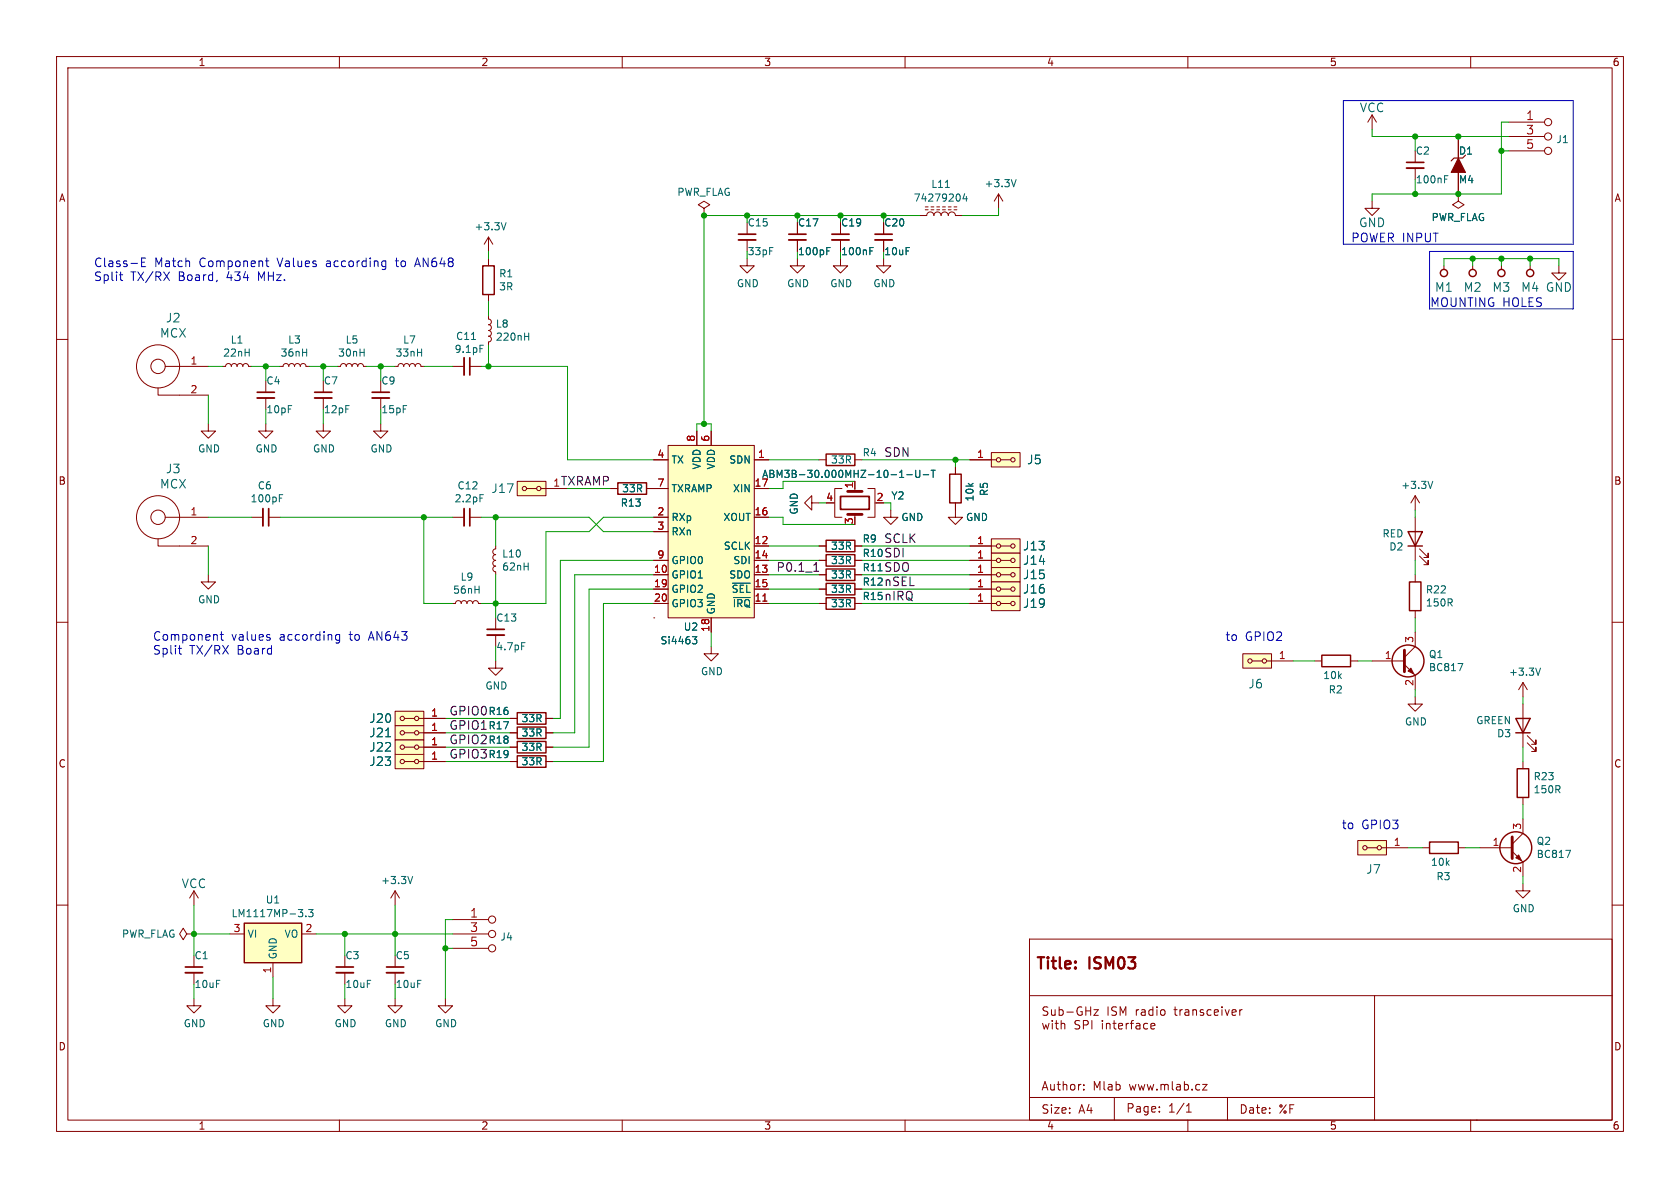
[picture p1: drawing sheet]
<svg xmlns="http://www.w3.org/2000/svg" width="297mm" height="210mm" viewBox="0 0 297 210" stroke-linecap="round" stroke-linejoin="round" font-family="sans-serif">
<g fill="none" stroke="#840000" stroke-width=".18">
<path d="M10 10h277v190h-277zM12 12h273v186h-273zM60 10v2M110 10v2M160 10v2M210 10v2M260 10v2M10 60h2M141 45.7v1.3h1.2l-1.2 1.3-1.3-1.3h1.3M285 60h2M10 110h2M285 110h2"/>
<path d="M10 160h2M285 160h2M182 166h103v32h-103zM182 176h103M185.2 178.1l-.5-.1-.3 .3 .1 .3 .5 .2M185.9 178.5v.8M186.5 178.5v1M187.2 178.6l.5-.1 .3 .3M187.2 178v1.5M191.2 178.1a.62 .62 0 0 0-.7 0 .62 .62 0 0 0-.1 .7M192 178v1.5M192 178.7h.8"/>
<path d="M192.8 178v1.5M193.4 178.5h.8l-.8 1h.8M195.9 178v1.5M197.4 178.1l-.6-.1-.3 .3 .2 .3 .4 .2M198 179.5v-1.5l.5 1.1 .5-1.1v1.5M200.9 178.5v1M201.3 178.5l-.3 .1-.1 .2M201.8 178.6h.6l.1 .9M203.8 178.6l-.4-.1-.3 .3M203.8 178v1.5M204.5 178v.1M204.5 178.5v1"/>
<path d="M205.2 178.8l.3-.3 .3 .1 .2 .2M207.5 178.5h.6M207.7 178v1.3l.4 .2M208.6 178.5v1M209 178.5l-.3 .1-.1 .2M209.5 178.6h.6l.1 .9M210.2 178.8l-.5 .1a.29 .29 0 0 0-.2 .3 .29 .29 0 0 0 .2 .3l.5-.1M210.9 178.6l.2-.1 .4 .1v.9M210.9 178.5v1M212.7 178.6l-.3-.1-.2 .2v.2l.5 .2v.3h-.5M214.1 178.6l-.4-.1-.3 .3v.4l.1 .2h.6M214.7 179l.7-.2-.1-.2-.4-.1-.2 .2v.7h.6"/>
<path d="M216 178v.1M216 178.5v1M216.6 178.5l.4 1 .3-1M217.8 179l.7-.2v-.2l-.5-.1-.2 .2 .1 .7h.6M219.2 178.5v1M219.6 178.5l-.3 .1-.1 .2M243 176v22M60 198v2M110 198v2M160 198v2M182 194h61M184.3 180.9l.3 1 .3-.7 .3 .7 .3-1"/>
<path d="M186 180.9v1M186.7 181.7l.4 .2M187.6 180.4v1.5M188.2 181.1v.8M190.9 181.6l-.3 .3-.6-.1M191.5 180.4v1.5M191.6 192.6v.1M191.6 191.8v.1M193 180.4v1.5M194.9 180.4v.1M194.9 180.9v1M195.6 180.9v1"/>
<path d="M196.2 181.1v.8M197 181.7l.3 .2M197 194v4M197.7 181.7l.3 .2 .4-.1M199.1 180.9v1M200 180.6v1.3M200.8 181.7l.2 .2 .5-.1M201.5 181.1v.8M202.2 181.6l.3 .3 .4-.1M203.5 181.7l.2 .2 .4-.1M205 196.5v.1M205 195.7v.1"/>
<path d="M209.7 196.6h.9M209.7 195.5l.5-.4v1.5M210 198v2M212.6 191.7h.8l-.8 1h.8M217 194v4M260 198v2M261 198h.1"/>
</g>
<path d="M69.8 133.4h5.1v2.5h-5.1z" fill="#ffffc2"/>
<g fill="none" stroke="#840000" stroke-width=".18">
<path d="M87.6 96.5v.5l-.3 .2-.2 .3 .2 .4 .3 .2M87.6 98l-.3 .1-.1 .3v.4l.4 .3-.3 .1-.2 .4 .2 .3 .3 .2-.3 .1-.2 .4 .2 .3 .3 .2v.5M69.8 133.4h5.1v2.5h-5.1zM71.5 134.6h1.8M74 134.6h4.7"/>
<circle cx="71.1" cy="134.6" r=".38"/>
<circle cx="73.7" cy="134.6" r=".38"/>
</g>
<path d="M91.4 85.1h5.1v2.5h-5.1z" fill="#ffffc2"/>
<g fill="none" stroke="#840000" stroke-width=".18">
<path d="M141 39.4v2M148.6 39.4v2M162.6 38.1h1.2a.64 .64 0 0 1 .7-.6 .64 .64 0 0 1 .6 .6 .64 .64 0 0 1 .6-.6 .64 .64 0 0 1 .7 .6 .64 .64 0 0 1 .6-.6 .64 .64 0 0 1 .6 .6 .64 .64 0 0 1 .7-.6 .64 .64 0 0 1 .6 .6h1.3M163.6 37.1h.5M163.6 36.6h.5M164.6 37.1h.5M164.6 36.6h.5M165.6 37.1h.5M165.6 36.6h.5M166.6 37.1h.5M166.6 36.6h.5M167.6 37.1h.5"/>
<path d="M167.6 36.6h.5M168.7 37.1h.5M168.7 36.6h.5M176.5 34.3l-.7 1.3M176.5 34.3v2.5M176.5 34.3l.8 1.3M141 42.4v2.1M148.6 42.4v2.1M91.4 85.1h5.1v2.5h-5.1zM93.1 86.4h1.8M95.6 86.4h4.7M107.9 86.4h1.3"/>
<path d="M114.3 86.4h1.3M125.7 114.3v1.3h1.3l-1.3 1.2-1.2-1.2h1.2"/>
<circle cx="92.7" cy="86.4" r=".38"/>
<circle cx="95.3" cy="86.4" r=".38"/>
</g>
<path d="M109.2 85.3h5.1v2.1h-5.1z" fill="none" stroke="#840000" stroke-width=".25"/>
<path d="M167.1 33.1h.8M170.5 34.2l-.3 .9h.8M170.8 34.7v.9M179.6 31.7l-.4 1.3M146.2 44.4h.4M146.2 43.8h.6M153.8 44.4h.4M153.8 43.8h.6" fill="none" stroke="#006464" stroke-width=".18"/>
<path d="M139.4 42.4h3.1M147.1 42.4h3" fill="none" stroke="#840000" stroke-width=".33"/>
<path d="M139.4 41.4h3.1M147.1 41.4h3" fill="none" stroke="#840000" stroke-width=".3"/>
<path d="M69.8 128.3h5.1v2.5h-5.1z" fill="#ffffc2"/>
<g fill="none" stroke="#840000" stroke-width=".18">
<path d="M156.2 39.4v2M148.6 45.7v1.3h1.3l-1.3 1.3-1.3-1.3h1.3M156.2 45.7v1.3h1.3l-1.3 1.3-1.3-1.3h1.3M156.2 42.4v2.1M69.8 128.3h5.1v2.5h-5.1zM71.5 129.5h1.8M74 129.5h4.7M251.5 149.9h1.2M257.8 149.9h1.3M261.6 149.9h5.7M267.3 150.5l1.9 1.9v2.5M269.2 156.2v1.3h1.3l-1.3 1.3-1.2-1.3h1.2"/>
<path d="M269.2 144.8v2.5l-1.9 1.9"/>
<circle cx="71.1" cy="129.5" r=".38"/>
<circle cx="73.7" cy="129.5" r=".38"/>
</g>
<path d="M68.2 130.2h.9M276.8 150.3h.8l-.5 1.3" fill="none" stroke="#006464" stroke-width=".18"/>
<path d="M154.7 42.4h3" fill="none" stroke="#840000" stroke-width=".33"/>
<path d="M154.7 41.4h3" fill="none" stroke="#840000" stroke-width=".3"/>
<g fill="none" stroke="#840000" stroke-width=".25">
<path d="M252.7 148.8h5.1v2.1h-5.1z"/>
<circle cx="268" cy="149.9" r="2.82"/>
</g>
<path d="M267.3 148v3.8" fill="none" stroke="#840000" stroke-width=".51"/>
<path d="M268 151.6l.5-.5 .5 1z" fill="#840000" stroke="#840000" stroke-width=".18"/>
<path d="M240 148.6h5.1v2.5h-5.1z" fill="#ffffc2"/>
<g fill="none" stroke="#840000" stroke-width=".18">
<path d="M27.9 68.6v1.3h8.9M29.2 64.8h7.6M36.8 74.9v1.3h1.3l-1.3 1.3-1.2-1.3h1.2M39.4 64.8h.5l.1-.4 .4-.1 .3 .1 .2 .4 .1-.4 .4-.1 .4 .1 .1 .4 .2-.4 .3-.1 .4 .1 .1 .4 .2-.4 .3-.1 .4 .1 .1 .4h.5M47 74.9v1.3h1.3l-1.3 1.3-1.3-1.3h1.3M47 67.3v2M47 70.4v2M49.5 64.8h.5l.2-.4 .3-.1 .4 .1 .2 .4 .1-.4 .4-.1 .3 .1 .2 .4 .1-.4 .4-.1 .3 .1 .2 .4 .1-.4 .4-.1 .4 .1 .1 .4h.5M59.7 64.8h.5l.1-.4 .4-.1 .4 .1 .1 .4 .2-.4 .3-.1 .4 .1 .1 .4 .2-.4 .3-.1 .4 .1 .1 .4 .2-.4 .4-.1 .3 .1 .2 .4h.5M27.9 95.3v1.2h8.9M29.2 91.4h7.6M44.4 91.4h2.1"/>
<path d="M47.5 91.4h2M250.2 87.6l-.8 1.3M250.2 87.6v2.6M250.2 91.4v7.7M250.2 87.6l.8 1.3M251 98.3l1.5 1.5v-.7v.7h-.8M251 97l1.5 1.6v-.8v.8h-.8M80 106.7h.5l.2-.4 .3-.1 .4 .1 .1 .4 .2-.4 .3-.1 .4 .1 .1 .4 .2-.4 .4-.1 .3 .1 .2 .4 .1-.4 .4-.1 .3 .1 .2 .4h.5M87.6 116.8v1.3h1.3l-1.3 1.3-1.2-1.3h1.2M87.6 109.2v2.1M87.6 112.3v2M90.2 132.1h1.2"/>
<path d="M90.2 127h1.2M90.2 129.5h1.2M90.2 134.6h1.2M96.5 132.1h1.3M96.5 127h1.3M96.5 129.5h1.3M96.5 134.6h1.3M240 148.6h5.1v2.5h-5.1zM241.7 149.9h1.8M244.2 149.9h4.7"/>
<circle cx="27.9" cy="64.8" r="3.8"/>
<circle cx="27.9" cy="64.8" r="1.27"/>
<circle cx="27.9" cy="91.4" r="3.8"/>
<circle cx="27.9" cy="91.4" r="1.27"/>
<circle cx="241.3" cy="149.9" r=".38"/>
<circle cx="243.8" cy="149.9" r=".38"/>
</g>
<path d="M49.4 88.1h.4M49.4 87.4h.6M253.3 85.1l-.4 1.3M92.2 113.6h.6" fill="none" stroke="#006464" stroke-width=".18"/>
<path d="M248.9 94h2.6l-1.3 2.5zM248.9 96.5h2.6M91.4 131.1h5.1v2h-5.1zM91.4 126h5.1v2h-5.1zM91.4 128.5h5.1v2.1h-5.1zM91.4 133.6h5.1v2h-5.1z" fill="none" stroke="#840000" stroke-width=".25"/>
<path d="M45.5 70.4h3M46.5 89.9v3.1M86.1 112.3h3.1" fill="none" stroke="#840000" stroke-width=".33"/>
<path d="M45.5 69.3h3M47.5 89.9v3.1M86.1 111.3h3.1" fill="none" stroke="#840000" stroke-width=".3"/>
<path d="M69.8 130.8h5.1v2.6h-5.1z" fill="#ffffc2"/>
<g fill="none" stroke="#840000" stroke-width=".18">
<path d="M69.8 130.8h5.1v2.6h-5.1zM71.5 132.1h1.8M74 132.1h4.7"/>
<circle cx="71.1" cy="132.1" r=".38"/>
<circle cx="73.7" cy="132.1" r=".38"/>
</g>
<path d="M69.8 125.7h5.1v2.6h-5.1z" fill="#ffffc2"/>
<g fill="none" stroke="#840000" stroke-width=".18">
<path d="M250.2 26.7v2M250.2 29.7v2.1M143.5 88.9v-1.3l-1.3 1.3 1.3 1.3v-1.3h1.3M144.8 99.1h1.2M144.8 81.3h1.2M147.3 88.9h.3M148.8 86.4h-1.2v5h1.2M151.1 99.1h1.3M151.1 85.1v1.3M151.1 90.9v.5M151.1 81.3h1.3M153.4 86.4h1.3v5h-1.3"/>
<path d="M157.5 90.2v1.2h1.2l-1.2 1.3-1.3-1.3h1.3M168.9 82.6v1.2M168.9 88.9v1.3M69.8 125.7h5.1v2.6h-5.1zM71.5 127h1.8M74 127h4.7"/>
<circle cx="71.1" cy="127" r=".38"/>
<circle cx="73.7" cy="127" r=".38"/>
</g>
<path d="M146 98h5.1v2.1h-5.1zM146 80.3h5.1v2h-5.1zM167.9 83.8h2v5.1h-2z" fill="none" stroke="#840000" stroke-width=".25"/>
<path d="M248.7 29.7h3" fill="none" stroke="#840000" stroke-width=".33"/>
<path d="M248.7 28.7h3M148.6 87.8h5.1v2.2h-5.1z" fill="none" stroke="#840000" stroke-width=".3"/>
<path d="M255.4 31.7h.4M255.4 31.1h.6M159 84.4h.8M159 83.5l.4-.4v1.3M160.3 83.9h1M161.9 83.1v1.1l.2 .2 .4-.1 .1-.1v-1.1M163.2 83.9h1M164.6 83.1h.7M165 83.1v1.3" fill="none" stroke="#006464" stroke-width=".18"/>
<path d="M149.9 86.9h2.5M149.9 90.9h2.5" fill="none" stroke="#840000" stroke-width=".51"/>
<path d="M175.3 80h5v2.6h-5z" fill="#ffffc2"/>
<g fill="none" stroke="#840000" stroke-width=".18">
<path d="M242.6 20.3l-.8 1.3M242.6 20.3v2.6M242.6 20.3l.7 1.3M144.8 96.5h1.2M151.1 96.5h1.3M168.9 90.2v1.2h1.3l-1.3 1.3-1.3-1.3h1.3M171.4 81.3h4.7M175.3 80h5v2.6h-5zM176.9 81.3h1.8M144.8 101.6h1.2M144.8 104.1h1.2M144.8 106.7h1.2"/>
<path d="M151.1 101.6h1.3M151.1 104.1h1.3M151.1 106.7h1.3"/>
<circle cx="176.5" cy="81.3" r=".38"/>
<circle cx="179.1" cy="81.3" r=".38"/>
</g>
<path d="M146 95.5h5.1v2h-5.1zM146 100.6h5.1v2h-5.1zM146 103.1h5.1v2.1h-5.1zM146 105.7h5.1v2h-5.1z" fill="none" stroke="#840000" stroke-width=".25"/>
<path d="M155.2 100.9h.8" fill="none" stroke="#006464" stroke-width=".18"/>
<path d="M175.3 95.3h5v2.5h-5z" fill="#ffffc2"/>
<g fill="none" stroke="#840000" stroke-width=".18">
<path d="M171.4 96.5h4.7M175.3 95.3h5v2.5h-5zM176.9 96.5h1.8"/>
<circle cx="176.5" cy="96.5" r=".38"/>
<circle cx="179.1" cy="96.5" r=".38"/>
</g>
<path d="M175.3 97.8h5v2.5h-5z" fill="#ffffc2"/>
<g fill="none" stroke="#840000" stroke-width=".18">
<path d="M171.4 99.1h4.7M175.3 97.8h5v2.5h-5zM176.9 99.1h1.8"/>
<circle cx="176.5" cy="99.1" r=".38"/>
<circle cx="179.1" cy="99.1" r=".38"/>
</g>
<path d="M175.3 100.3h5v2.6h-5z" fill="#ffffc2"/>
<g fill="none" stroke="#840000" stroke-width=".18">
<path d="M171.4 101.6h4.7M175.3 100.3h5v2.6h-5zM176.9 101.6h1.8"/>
<circle cx="176.5" cy="101.6" r=".38"/>
<circle cx="179.1" cy="101.6" r=".38"/>
</g>
<path d="M175.3 102.9h5v2.5h-5z" fill="#ffffc2"/>
<g fill="none" stroke="#840000" stroke-width=".18">
<path d="M171.4 104.1h4.7M175.3 102.9h5v2.5h-5zM176.9 104.1h1.8"/>
<circle cx="176.5" cy="104.1" r=".38"/>
<circle cx="179.1" cy="104.1" r=".38"/>
</g>
<path d="M175.3 105.4h5v2.6h-5z" fill="#ffffc2"/>
<g fill="none" stroke="#840000" stroke-width=".18">
<path d="M275.6 47v1.3h1.3l-1.3 1.2-1.3-1.2h1.3M171.4 106.7h4.7M175.3 105.4h5v2.6h-5zM176.9 106.7h1.8M242.6 116.8h5.7M248.3 117.5l1.9 1.9v2.5M250.2 101.6v1.3M250.2 108v1.2M250.2 111.8v2.5l-1.9 1.9M250.2 123.2v1.3h1.3l-1.3 1.2-1.3-1.2h1.3M269.2 120.7l-.7 1.2M269.2 120.7v2.5"/>
<path d="M269.2 124.5v7.6M269.2 134.6v1.3M269.2 120.7l.8 1.2M270 131.3l1.5 1.5v-.7v.7h-.7M270 130l1.5 1.6v-.8v.8h-.7M269.2 141v1.2"/>
<circle cx="176.5" cy="106.7" r=".38"/>
<circle cx="179.1" cy="106.7" r=".38"/>
</g>
<g fill="none" stroke="#840000" stroke-width=".25">
<path d="M249.2 102.9h2v5.1h-2zM268 127h2.5l-1.3 2.5zM268 129.5h2.5M268.2 135.9h2.1v5.1h-2.1z"/>
<circle cx="248.9" cy="116.8" r="2.82"/>
</g>
<path d="M257.8 117.3h.8l-.5 1.3M272.3 118.1l-.4 1.3" fill="none" stroke="#006464" stroke-width=".18"/>
<path d="M248.3 114.9v3.8" fill="none" stroke="#840000" stroke-width=".51"/>
<path d="M248.9 118.6l.5-.5 .5 1z" fill="#840000" stroke="#840000" stroke-width=".18"/>
<path d="M219.7 115.6h5.1v2.5h-5.1z" fill="#ffffc2"/>
<g fill="none" stroke="#840000" stroke-width=".18">
<path d="M219.7 115.6h5.1v2.5h-5.1zM221.4 116.8h1.7M223.9 116.8h4.7M232.4 116.8h1.3M238.8 116.8h1.2"/>
<circle cx="221" cy="116.8" r=".38"/>
<circle cx="223.5" cy="116.8" r=".38"/>
</g>
<path d="M233.7 115.8h5.1v2.1h-5.1z" fill="none" stroke="#840000" stroke-width=".25"/>
<path d="M118.1 78.7h15.2v30.5h-15.2z" fill="#ffffc2"/>
<g fill="none" stroke="#840000" stroke-width=".18">
<path d="M124.5 36.8l1-.6-1-.6-1.1 .6 1.1 .6v1.3M124.5 38.1h.1M132.1 39.4v2M242.6 35.6v1.2h1.2l-1.2 1.3-1.3-1.3h1.3M257.8 34.3v1.3l1 .6-1 .6-1-.6 1-.6M257.8 34.3h.1M257.8 24.1v3.8M257.8 30.5v3.8M266.7 21.6h6.3M266.7 24.1h6.3M266.7 26.7h6.3M86.4 55.9v.5l.3 .1 .2 .4-.2 .4-.3 .1 .3 .1 .2 .4-.2 .4-.3 .1 .4 .2v.5l-.1 .2-.3 .1 .3 .2 .2 .3-.2 .4-.3 .2v.5"/>
<path d="M86.4 41.9l-.8 1.3M86.4 41.9v2.6M86.4 45.7v1.3M86.4 52.1v1.2M86.4 41.9l.7 1.3M132.1 45.7v1.3h1.2l-1.2 1.3-1.3-1.3h1.3M132.1 42.4v2.1M255.3 47v.6M260.3 47v.6M265.4 47v.6M270.5 47v.6M57.1 74.9v1.3h1.3l-1.3 1.3-1.2-1.3h1.2"/>
<path d="M57.1 67.3v2M57.1 70.4v2M67.3 74.9v1.3h1.3l-1.3 1.3-1.3-1.3h1.3M67.3 67.3v2M67.3 70.4v2M118.1 78.7h15.2v30.5h-15.2zM123.2 76.2v2.5M125.7 76.2v2.5M80 91.4h2M83.1 91.4h2M115.6 81.3h2.5M115.6 99.1h2.5"/>
<path d="M115.6 91.4h2.5M115.6 86.4h2.5M115.6 94h2.5M133.3 81.3h2.6M133.3 96.5h2.6M133.3 99.1h2.6M133.3 91.4h2.6M133.3 86.4h2.6M36.8 101.6v1.3h1.3l-1.3 1.2-1.2-1.2h1.2M115.6 109.2h.1M115.6 101.6h2.5M115.6 106.7h2.5"/>
<path d="M115.6 104.1h2.5M125.7 109.2v2.6M133.3 101.6h2.6M133.3 106.7h2.6M133.3 104.1h2.6M34.3 157.5l-.8 1.3M34.3 157.5v2.5M34.3 157.5l.8 1.3M69.8 157.5v2.5M69.8 157.5l-.7 1.3M69.8 157.5l.8 1.3M33 165.1l-.6-1-.7 1 .7 1 .6-1h1.3"/>
<path d="M34.3 165.1h.1M34.3 176.5v1.3h1.3l-1.3 1.3-1.3-1.3h1.3M34.3 168.9v2M34.3 172v2M48.3 176.5v1.3h1.2l-1.2 1.3-1.3-1.3h1.3M61 176.5v1.3h1.2l-1.2 1.3-1.3-1.3h1.3M61 168.9v2M61 172v2M69.8 176.5v1.3h1.3l-1.3 1.3-1.2-1.3h1.2M69.8 168.9v2M69.8 172v2M78.7 176.5v1.3h1.3l-1.3 1.3-1.2-1.3h1.2"/>
<circle cx="273.7" cy="21.6" r=".63"/>
<circle cx="273.7" cy="24.1" r=".63"/>
<circle cx="273.7" cy="26.7" r=".63"/>
</g>
<path d="M89.5 39.4l-.5 1.2M92.7 59.5h.8M93.5 58.9v1.2M84.9 87.4h.6M122.4 112.5h.8l-.4 .5 .3 .2 .1 .4-.3 .2h-.3M129.5 103.1h3.1M129.7 105.6h2.9M73 154.9l-.5 1.3" fill="none" stroke="#006464" stroke-width=".18"/>
<path d="M134.9 106.3h.7" fill="none" stroke="#a90000" stroke-width=".18"/>
<g fill="none" stroke="#840000" stroke-width=".25">
<path d="M85.3 47h2.1v5.1h-2.1z"/>
<circle cx="255.3" cy="48.3" r=".63"/>
<circle cx="260.3" cy="48.3" r=".63"/>
<circle cx="265.4" cy="48.3" r=".63"/>
<circle cx="270.5" cy="48.3" r=".63"/>
</g>
<path d="M259.1 27.4l-.5 .5h-1.6l-.5 .5" fill="none" stroke="#840000" stroke-width=".2"/>
<path d="M257.8 27.9l1.3 2.6h-2.6z" fill="#840000" stroke="#840000" stroke-width=".18"/>
<path d="M130.6 42.4h3M55.6 70.4h3.1M65.8 70.4h3M82 89.9v3.1M32.8 172h3M59.4 172h3.1M68.3 172h3.1" fill="none" stroke="#840000" stroke-width=".33"/>
<path d="M130.6 41.4h3M55.6 69.3h3.1M65.8 69.3h3M83.1 89.9v3.1M32.8 170.9h3M59.4 170.9h3.1M68.3 170.9h3.1" fill="none" stroke="#840000" stroke-width=".3"/>
<path d="M43.2 163.2h10.1v7h-10.1z" fill="#ffffc2"/>
<path d="M43.2 163.2h10.1v7h-10.1z" fill="none" stroke="#840000" stroke-width=".25"/>
<g fill="none" stroke="#840000" stroke-width=".18">
<path d="M141 39.4v2M148.6 39.4v2M156.2 39.4v2M257.8 34.3h.1M257.8 24.1v3.8M257.8 30.5v3.8M141 42.4v2.1M148.6 42.4v2.1M156.2 42.4v2.1M69.8 64.8h.6l.1-.4 .4-.1 .3 .1 .2 .4 .1-.4 .4-.1 .3 .1 .2 .4 .1-.4 .4-.1 .4 .1 .1 .4 .2-.4 .3-.1 .4 .1 .1 .4h.5M80 64.8h2M83.1 64.8h2"/>
<path d="M123.2 76.2v2.5M125.7 76.2v2.5M107.9 86.4h1.3M114.3 86.4h3.8M115.6 81.3h2.5M115.6 99.1h2.5M115.6 91.4h2.5M115.6 94h2.5M133.3 86.4h2.6M133.3 81.3h2.6M133.3 96.5h2.6M133.3 99.1h2.6"/>
<path d="M133.3 91.4h2.6M144.8 96.5h1.2M144.8 99.1h1.2M151.1 96.5h1.3M151.1 99.1h1.3M151.1 85.1v1.3M168.9 82.6v1.2M168.9 88.9v1.3M171.4 81.3h3.9M171.4 96.5h3.9M171.4 99.1h3.9M115.6 101.6h2.5"/>
<path d="M115.6 106.7h2.5M115.6 104.1h2.5M125.7 109.2v2.6M133.3 101.6h2.6M133.3 106.7h2.6M133.3 104.1h2.6M144.8 101.6h1.2M144.8 106.7h1.2M144.8 104.1h1.2M151.1 101.6h1.3M151.1 106.7h1.3M151.1 104.1h1.3"/>
<path d="M171.4 101.6h3.9M171.4 106.7h3.9M171.4 104.1h3.9M74.9 132.1h3.8M74.9 127h3.8M74.9 129.5h3.8M74.9 134.6h3.8M90.2 132.1h1.2M90.2 127h1.2M90.2 129.5h1.2M90.2 134.6h1.2M96.5 132.1h1.3"/>
<path d="M96.5 127h1.3M96.5 129.5h1.3M96.5 134.6h1.3M40.6 165.1h2.6M48.3 170.2v2.5M53.3 165.1h2.6M80 165.1h6.4M80 162.6h6.4M80 167.6h6.4"/>
<circle cx="87" cy="167.6" r=".63"/>
<circle cx="87" cy="162.6" r=".63"/>
<circle cx="87" cy="165.1" r=".63"/>
</g>
<g fill="none" stroke="#006464" stroke-width=".18">
<path d="M146.2 44.4h.4M146.2 43.8h.6M153.8 44.4h.4M153.8 43.8h.6M83.4 60h.7M84.9 61h.6M159 84.4h.8M159 83.5l.4-.4v1.3M160.3 83.9h1M161.9 83.1v1.1l.2 .2 .4-.1 .1-.1v-1.1M163.2 83.9h1M164.6 83.1h.7"/>
<path d="M165 83.1v1.3M122.4 112.5h.8l-.4 .5 .3 .2 .1 .4-.3 .2h-.3M129.5 103.1h3.1M129.7 105.6h2.9M155.2 100.9h.8M68.2 130.2h.9M52.7 160.8h.8l-.4 .5M53.5 161.4v.5M54.1 161.9v.2M54.5 160.8h.8l-.4 .5 .4 .1v.5l-.2 .2-.6-.2"/>
</g>
<path d="M82 63.2v3.1" fill="none" stroke="#840000" stroke-width=".33"/>
<path d="M83.1 63.2v3.1" fill="none" stroke="#840000" stroke-width=".3"/>
<path d="M144.2 99.7l.1-.2v1.5M143.9 101h.8" fill="none" stroke="#0f0f0f" stroke-width=".18"/>
<g fill="none" stroke="#0000c2" stroke-width=".18">
<path d="M237.5 17.8h40.6v25.4h-40.6zM21.1 48.6h.6M21.3 49.4l.4 .2M25 46.3h.5M25.8 45.6h-.8v1.5h.8M38.4 49.5l-.1 .2M46.9 46.1h.6M47.2 45.6v1.3l.3 .2M67.6 47.1h.6M67.6 46.2h.6M68.2 46.1v1.3l-.1 .2h-.4M252.7 44.5h25.4v10.1h-25.4z"/>
<path d="M31.5 114.6h.6M31.7 115.4l.4 .2M38.9 112.2h.6M39.1 111.7v1.3l.4 .2M47.6 112.7l.2 .2-.2 .3M47.6 112.2h.1M60 112.2h-.4l-.3 .3v.4l.2 .2h.5M60 112.2v1.2l-.2 .3-.4-.1"/>
</g>
<g fill="none" stroke="#009600" stroke-width=".18">
<path d="M132.1 38.1v1.3M141 38.1v1.3M148.6 38.1v1.3M156.2 38.1v1.3M162.6 38.1h-38.1v36.8M176.5 36.8v1.3h-6.3M242.6 22.9v1.2h24.1M250.2 24.1v2.6M250.2 31.8v2.5M265.4 26.7h1.3M266.7 21.6h-1.3v12.7h-22.8v1.3M86.4 44.5v1.2"/>
<path d="M86.4 53.3v2.6M255.3 47v-1.3h20.3v1.3M260.3 45.7v1.3M265.4 45.7v1.3M270.5 45.7v1.3M36.8 64.8h2.6M36.8 69.9v5M44.4 64.8h5.1M47 64.8v2.5M47 72.4v2.5M54.6 64.8h5.1M57.1 64.8v2.5"/>
<path d="M57.1 72.4v2.5M64.8 64.8h5M67.3 64.8v2.5M67.3 72.4v2.5M74.9 64.8h5.1M85.1 64.8h15.2v16.5h15.3M86.4 61v3.8M123.2 76.2v-1.3h2.5v1.3M36.8 91.4h7.6M36.8 96.5v5.1M49.5 91.4h30.5M74.9 91.4v15.3h5.1"/>
<path d="M85.1 91.4h19l2.6 2.6h8.9M87.6 91.4v5.1M100.3 86.4h7.6M115.6 91.4h-8.9l-2.6 2.6h-7.6v12.7h-11.4M115.6 99.1h-16.5v27.9h-1.3M135.9 81.3h8.9M135.9 96.5h8.9M135.9 99.1h8.9M135.9 91.4h2.5v1.3h12.7M144.8 88.9h1.2M151.1 85.1h-12.7v1.3h-2.5M152.4 81.3h19"/>
<path d="M152.4 96.5h19M152.4 99.1h19M156.2 88.9h1.3v1.3M168.9 81.3v1.3M250.2 90.2v1.2M250.2 99.1v2.5M87.6 101.6v7.6M87.6 114.3v2.5M115.6 104.1h-11.5v28h-6.3M115.6 101.6h-14v27.9h-3.8M115.6 106.7h-8.9v27.9h-8.9M125.7 111.8v2.5"/>
<path d="M135.9 104.1h8.9M135.9 101.6h8.9M135.9 106.7h8.9M152.4 104.1h19M152.4 101.6h19M152.4 106.7h19M228.6 116.8h3.8M240 116.8h2.6M250.2 109.2v2.6M78.7 132.1h11.5M78.7 134.6h11.5M78.7 129.5h11.5"/>
<path d="M78.7 127h11.5M250.2 121.9v1.3M269.2 123.2v1.3M269.2 132.1v2.5M248.9 149.9h2.6M259.1 149.9h2.5M269.2 142.2v2.6M269.2 154.9v1.3M34.3 165.1h6.3M34.3 160v8.9M34.3 174v2.5M48.3 172.7v3.8"/>
<path d="M55.9 165.1h24.1M61 165.1v3.8M61 174v2.5M69.8 160v8.9M69.8 174v2.5M78.7 167.6h1.3M80 162.6h-1.3v13.9"/>
</g>
<path d="M134.9 106.3h.7" fill="none" stroke="#a90000" stroke-width=".18"/>
<g fill="#009600" stroke="#009600" stroke-width=".18">
<circle cx="124.5" cy="74.9" r=".46"/>
<circle cx="86.4" cy="64.8" r=".46"/>
<circle cx="124.5" cy="38.1" r=".46"/>
<circle cx="61" cy="165.1" r=".46"/>
<circle cx="69.8" cy="165.1" r=".46"/>
<circle cx="78.7" cy="167.6" r=".46"/>
<circle cx="34.3" cy="165.1" r=".46"/>
<circle cx="87.6" cy="91.4" r=".46"/>
<circle cx="57.1" cy="64.8" r=".46"/>
<circle cx="67.3" cy="64.8" r=".46"/>
<circle cx="74.9" cy="91.4" r=".46"/>
<circle cx="47" cy="64.8" r=".46"/>
<circle cx="87.6" cy="106.7" r=".46"/>
<circle cx="168.9" cy="81.3" r=".46"/>
<circle cx="250.2" cy="34.3" r=".46"/>
<circle cx="156.2" cy="38.1" r=".46"/>
<circle cx="132.1" cy="38.1" r=".46"/>
<circle cx="257.8" cy="24.1" r=".46"/>
<circle cx="250.2" cy="24.1" r=".46"/>
<circle cx="257.8" cy="34.3" r=".46"/>
<circle cx="148.6" cy="38.1" r=".46"/>
<circle cx="141" cy="38.1" r=".46"/>
<circle cx="260.3" cy="45.7" r=".46"/>
<circle cx="265.4" cy="26.7" r=".46"/>
<circle cx="270.5" cy="45.7" r=".46"/>
<circle cx="265.4" cy="45.7" r=".46"/>
</g>
<g font-size="2.8" fill="#840000">
<text x="183" y="171.9">Title:</text>
<text x="192.7" y="171.9">ISM03</text>
</g>
<g font-size="2.1" fill="#006464">
<text x="240.3" y="20">VCC</text>
<text x="240.2" y="40.4">GND</text>
<text x="253.6" y="51.8">M1</text>
<text x="258.7" y="51.8">M2</text>
<text x="263.8" y="51.8">M3</text>
<text x="268.8" y="51.8">M4 GND</text>
<text x="28.2" y="59.9">MCX</text>
<text x="29.2" y="57.2">J2</text>
<text x="29.2" y="83.9">J3</text>
<text x="181.5" y="82.3">J5</text>
<text x="28.2" y="86.6">MCX</text>
<text x="86.8" y="87.4">J17</text>
<text x="180.8" y="97.5">J13</text>
<text x="180.8" y="100.1">J14</text>
<text x="180.8" y="102.6">J15</text>
<text x="180.8" y="105.1">J16</text>
<text x="180.8" y="107.7">J19</text>
<text x="220.6" y="121.9">J6</text>
<text x="65.2" y="130.5">J21</text>
<text x="65.2" y="128">J20</text>
<text x="65.2" y="135.6">J23</text>
<text x="65.2" y="133.1">J22</text>
<text x="241.4" y="154.7">J7</text>
<text x="32" y="157.2">VCC</text>
</g>
<g font-size="2.1" fill="#a90000">
<text x="269.7" y="21.3">1</text>
<text x="269.7" y="23.9">3</text>
<text x="269.7" y="26.4">5</text>
<text x="83" y="162.3">1</text>
<text x="83" y="164.8">3</text>
<text x="83" y="167.4">5</text>
</g>
<g font-size="2.1" fill="#0000c2">
<text x="16.5" y="47.3">Class-E</text>
<text x="27.3" y="47.3">Match</text>
<text x="35.2" y="47.3">Component</text>
<text x="49.2" y="47.3">Values</text>
<text x="57.9" y="47.3">according</text>
<text x="70.4" y="47.3">to</text>
<text x="74" y="47.3">AN648</text>
<text x="238.8" y="42.9">POWER INPUT</text>
<text x="16.5" y="49.8">Split</text>
<text x="23" y="49.8">TX/RX</text>
<text x="31.5" y="49.8">Board,</text>
<text x="40.2" y="49.8">434</text>
<text x="45.9" y="49.8">MHz.</text>
<text x="252.7" y="54.4">MOUNTING HOLES</text>
<text x="26.9" y="113.4">Component</text>
<text x="40.9" y="113.4">values</text>
<text x="49.4" y="113.4">according</text>
<text x="61.9" y="113.4">to</text>
<text x="65.5" y="113.4">AN643</text>
<text x="216.5" y="113.5">to</text>
<text x="220.1" y="113.5">GPIO2</text>
<text x="26.9" y="115.8">Split</text>
<text x="33.5" y="115.8">TX/RX</text>
<text x="42" y="115.8">Board</text>
<text x="237.1" y="146.8">to</text>
<text x="240.7" y="146.8">GPIO3</text>
</g>
<g font-size="2.1" fill="#0f0f0f">
<text x="156.2" y="80.9">SDN</text>
<text x="99.1" y="85.9">TXRAMP</text>
<text x="137.2" y="101.2">P0.1_1</text>
<text x="156.2" y="96.1">SCLK</text>
<text x="156.2" y="98.6">SDI</text>
<text x="156.2" y="101.2">SDO</text>
<text x="156.2" y="103.7">nSEL</text>
<text x="156.2" y="106.3">nIRQ</text>
<text x="79.4" y="131.7">GPIO2</text>
<text x="79.4" y="126.6">GPIO0</text>
<text x="79.4" y="129.1">GPIO1</text>
<text x="79.4" y="134.2">GPIO3</text>
</g>
<g font-size="2.1" fill="#840000">
<text x="184" y="181">Sub-GHz</text>
<text x="195.6" y="181">ISM radio</text>
<text x="184" y="193">Author:</text>
<text x="184" y="197.1">Size:</text>
<text x="190.7" y="197.1">A4</text>
<text x="193.2" y="193">Mlab</text>
<text x="199" y="196.9">Page:</text>
<text x="199.7" y="193">www.mlab.cz</text>
<text x="206.5" y="196.9">1/1</text>
<text x="219" y="197.1">Date:</text>
<text x="226" y="197.1">%F</text>
</g>
<g font-size="1.8" fill="#840000">
<text x="35" y="11.9">1</text>
<text x="85" y="11.9">2</text>
<text x="135" y="11.9">3</text>
<text x="185" y="11.9">4</text>
<text x="235" y="11.9">5</text>
<text x="285" y="11.9">6</text>
<text x="10.3" y="35.9">A</text>
<text x="285.3" y="35.9">A</text>
<text x="10.3" y="85.9">B</text>
<text x="285.3" y="85.9">B</text>
<text x="10.3" y="135.9">C</text>
<text x="285.3" y="135.9">C</text>
<text x="10.3" y="185.9">D</text>
<text x="285.3" y="185.9">D</text>
<text x="35" y="199.9">1</text>
<text x="85" y="199.9">2</text>
<text x="135" y="199.9">3</text>
<text x="185" y="199.9">4</text>
<text x="235" y="199.9">5</text>
<text x="285" y="199.9">6</text>
</g>
<g font-size="1.8" fill="#006464">
<text x="250.2" y="27.5">C2</text>
<text x="257.8" y="27.5">D1</text>
<text x="275.1" y="25.5">J1</text>
<text x="119.6" y="34.8">PWR_FLAG</text>
<text x="161.4" y="35.8">74279204</text>
<text x="164.5" y="33.4">L11</text>
<text x="174" y="33.3">+3.3V</text>
<text x="250.2" y="32.6">100nF</text>
<text x="257.8" y="32.6">M4</text>
<text x="83.8" y="40.9">+3.3V</text>
<text x="132.1" y="40.2">C15</text>
<text x="141" y="40.2">C17</text>
<text x="148.6" y="40.2">C19</text>
<text x="156.2" y="40.2">C20</text>
<text x="253" y="39.3">PWR_FLAG</text>
<text x="141" y="45.3">100pF</text>
<text x="148.6" y="45.3">100nF</text>
<text x="156.2" y="45.3">10uF</text>
<text x="88.1" y="49.2">R1</text>
<text x="88.1" y="51.5">3R</text>
<text x="130.2" y="51">GND</text>
<text x="139.1" y="51">GND</text>
<text x="146.7" y="51">GND</text>
<text x="154.3" y="51">GND</text>
<text x="87.6" y="58.1">L8</text>
<text x="39.4" y="63.2">22nH</text>
<text x="40.7" y="60.9">L1</text>
<text x="49.5" y="63.2">36nH</text>
<text x="50.8" y="60.9">L3</text>
<text x="59.7" y="63.2">30nH</text>
<text x="61" y="60.9">L5</text>
<text x="69.8" y="63.2">33nH</text>
<text x="71.2" y="60.9">L7</text>
<text x="80.3" y="62.6">9.1pF</text>
<text x="80.5" y="60.3">C11</text>
<text x="87.6" y="60.4">220nH</text>
<text x="47" y="68.2">C4</text>
<text x="57.2" y="68.2">C7</text>
<text x="67.3" y="68.2">C9</text>
<text x="47" y="73.3">10pF</text>
<text x="57.2" y="73.3">12pF</text>
<text x="67.3" y="73.3">15pF</text>
<text x="34.9" y="80.2">GND</text>
<text x="45.1" y="80.2">GND</text>
<text x="55.2" y="80.2">GND</text>
<text x="65.4" y="80.2">GND</text>
<text x="118.6" y="82.1">TX</text>
<text x="124.1" y="83.1" transform="rotate(-90 124.1 83.1)">VDD</text>
<text x="126.6" y="83.1" transform="rotate(-90 126.6 83.1)">VDD</text>
<text x="128.8" y="82.1">SDN</text>
<text x="146.8" y="82.1">33R</text>
<text x="152.4" y="80.9">R4</text>
<text x="44.2" y="89">100pF</text>
<text x="45.5" y="86.7">C6</text>
<text x="80.3" y="89">2.2pF</text>
<text x="80.8" y="86.7">C12</text>
<text x="109.6" y="89.8">R13</text>
<text x="109.9" y="87.2">33R</text>
<text x="118.6" y="87.2">TXRAMP</text>
<text x="129.5" y="87.2">XIN</text>
<text x="134.6" y="84.7">ABM3B-30.000MHZ-10-1-U-T</text>
<text x="157.5" y="88.5">Y2</text>
<text x="172.3" y="88.7" transform="rotate(-90 172.3 88.7)">10k</text>
<text x="174.9" y="87.8" transform="rotate(-90 174.9 87.8)">R5</text>
<text x="247.6" y="86.6">+3.3V</text>
<text x="118.6" y="92.3">RXp</text>
<text x="118.6" y="94.8">RXn</text>
<text x="127.8" y="92.3">XOUT</text>
<text x="141.2" y="91.1" transform="rotate(-90 141.2 91.1)">GND</text>
<text x="159.3" y="92.3">GND</text>
<text x="170.7" y="92.3">GND</text>
<text x="244.3" y="95.2">RED</text>
<text x="88.7" y="98.8">L10</text>
<text x="88.7" y="101.1">62nH</text>
<text x="118.6" y="99.9">GPIO0</text>
<text x="127.9" y="97.4">SCLK</text>
<text x="129.6" y="99.9">SDI</text>
<text x="146.8" y="99.9">33R</text>
<text x="146.8" y="97.4">33R</text>
<text x="152.4" y="96.1">R9</text>
<text x="152.4" y="98.7">R10</text>
<text x="152.4" y="101.2">R11</text>
<text x="245.5" y="97.5">D2</text>
<text x="34.9" y="106.9">GND</text>
<text x="80" y="105.2">56nH</text>
<text x="81.3" y="102.8">L9</text>
<text x="118.6" y="102.5">GPIO1</text>
<text x="118.6" y="105">GPIO2</text>
<text x="118.6" y="107.5">GPIO3</text>
<text x="128.8" y="102.5">SDO</text>
<text x="129.3" y="105">~{SEL}</text>
<text x="129.4" y="107.5">~{IRQ}</text>
<text x="146.8" y="102.5">33R</text>
<text x="146.8" y="105">33R</text>
<text x="146.8" y="107.5">33R</text>
<text x="152.4" y="103.7">R12</text>
<text x="152.4" y="106.3">R15</text>
<text x="252" y="107.4">150R</text>
<text x="252" y="105.1">R22</text>
<text x="87.6" y="110.1">C13</text>
<text x="120.8" y="111.7">U2</text>
<text x="126.6" y="108.7" transform="rotate(-90 126.6 108.7)">GND</text>
<text x="87.6" y="115.2">4.7pF</text>
<text x="116.7" y="114.1">Si4463</text>
<text x="123.8" y="119.6">GND</text>
<text x="252.5" y="118.8">BC817</text>
<text x="252.5" y="116.5">Q1</text>
<text x="266.7" y="119.7">+3.3V</text>
<text x="85.7" y="122.1">GND</text>
<text x="233.8" y="120.2">10k</text>
<text x="234.8" y="122.8">R2</text>
<text x="86.3" y="131.7">R18</text>
<text x="86.3" y="126.6">R16</text>
<text x="86.3" y="129.1">R17</text>
<text x="92.1" y="127.9">33R</text>
<text x="92.1" y="130.4">33R</text>
<text x="248.3" y="128.4">GND</text>
<text x="260.9" y="128.2">GREEN</text>
<text x="264.6" y="130.5">D3</text>
<text x="86.3" y="134.2">R19</text>
<text x="92.1" y="132.9">33R</text>
<text x="92.1" y="135.5">33R</text>
<text x="271" y="138.1">R23</text>
<text x="271" y="140.4">150R</text>
<text x="271.6" y="149.6">Q2</text>
<text x="252.9" y="153.3">10k</text>
<text x="253.8" y="155.8">R3</text>
<text x="271.6" y="151.9">BC817</text>
<text x="46.9" y="159.9">U1</text>
<text x="67.3" y="156.5">+3.3V</text>
<text x="267.3" y="161.5">GND</text>
<text x="21.5" y="166">PWR_FLAG</text>
<text x="40.8" y="162.3">LM1117MP-3.3</text>
<text x="43.7" y="166">VI</text>
<text x="50.2" y="166">VO</text>
<text x="88.4" y="166.5">J4</text>
<text x="34.3" y="169.8">C1</text>
<text x="49.1" y="169.7" transform="rotate(-90 49.1 169.7)">GND</text>
<text x="61" y="169.8">C3</text>
<text x="69.9" y="169.8">C5</text>
<text x="34.3" y="174.9">10uF</text>
<text x="61" y="174.9">10uF</text>
<text x="69.9" y="174.9">10uF</text>
<text x="32.4" y="181.8">GND</text>
<text x="46.4" y="181.8">GND</text>
<text x="59.1" y="181.8">GND</text>
<text x="67.9" y="181.8">GND</text>
<text x="76.8" y="181.8">GND</text>
</g>
<text font-size="1.8" fill="#009600" x="132.1" y="45.3">33pF</text>
<g font-size="1.8" fill="#a90000">
<text x="33.6" y="64.5">1</text>
<text x="33.6" y="69.6">2</text>
<text x="116.1" y="81">4</text>
<text x="122.9" y="78.2" transform="rotate(-90 122.9 78.2)">8</text>
<text x="125.5" y="78.2" transform="rotate(-90 125.5 78.2)">6</text>
<text x="133.9" y="81">1</text>
<text x="172.6" y="81">1</text>
<text x="97.7" y="86.1">1</text>
<text x="116.1" y="86.1">7</text>
<text x="133.3" y="86.1">17</text>
<text x="146" y="88.6">4</text>
<text x="150.9" y="86.4" transform="rotate(-90 150.9 86.4)">1</text>
<text x="154.9" y="88.6">2</text>
<text x="33.6" y="91.2">1</text>
<text x="116.1" y="91.2">2</text>
<text x="116.1" y="93.7">3</text>
<text x="133.3" y="91.2">16</text>
<text x="150.9" y="92.8" transform="rotate(-90 150.9 92.8)">3</text>
<text x="33.6" y="96.3">2</text>
<text x="115.5" y="101.3">10</text>
<text x="116.1" y="98.8">9</text>
<text x="133.3" y="96.3">12</text>
<text x="133.3" y="101.3">13</text>
<text x="133.3" y="98.8">14</text>
<text x="172.6" y="96.3">1</text>
<text x="172.6" y="98.8">1</text>
<text x="172.6" y="101.3">1</text>
<text x="115.5" y="103.9">19</text>
<text x="115.5" y="106.4">20</text>
<text x="133.3" y="106.4">11</text>
<text x="133.3" y="103.9">15</text>
<text x="172.6" y="103.9">1</text>
<text x="172.6" y="106.4">1</text>
<text x="125.5" y="111.8" transform="rotate(-90 125.5 111.8)">18</text>
<text x="249.9" y="113.7" transform="rotate(-90 249.9 113.7)">3</text>
<text x="226" y="116.6">1</text>
<text x="244.7" y="116.6">1</text>
<text x="249.9" y="121.4" transform="rotate(-90 249.9 121.4)">2</text>
<text x="76.1" y="129.3">1</text>
<text x="76.1" y="131.8">1</text>
<text x="76.1" y="126.7">1</text>
<text x="76.1" y="134.4">1</text>
<text x="246.3" y="149.6">1</text>
<text x="263.8" y="149.6">1</text>
<text x="269" y="146.8" transform="rotate(-90 269 146.8)">3</text>
<text x="269" y="154.4" transform="rotate(-90 269 154.4)">2</text>
<text x="41.2" y="164.8">3</text>
<text x="53.9" y="164.8">2</text>
<text x="48" y="172.2" transform="rotate(-90 48 172.2)">1</text>
</g>
</svg>
